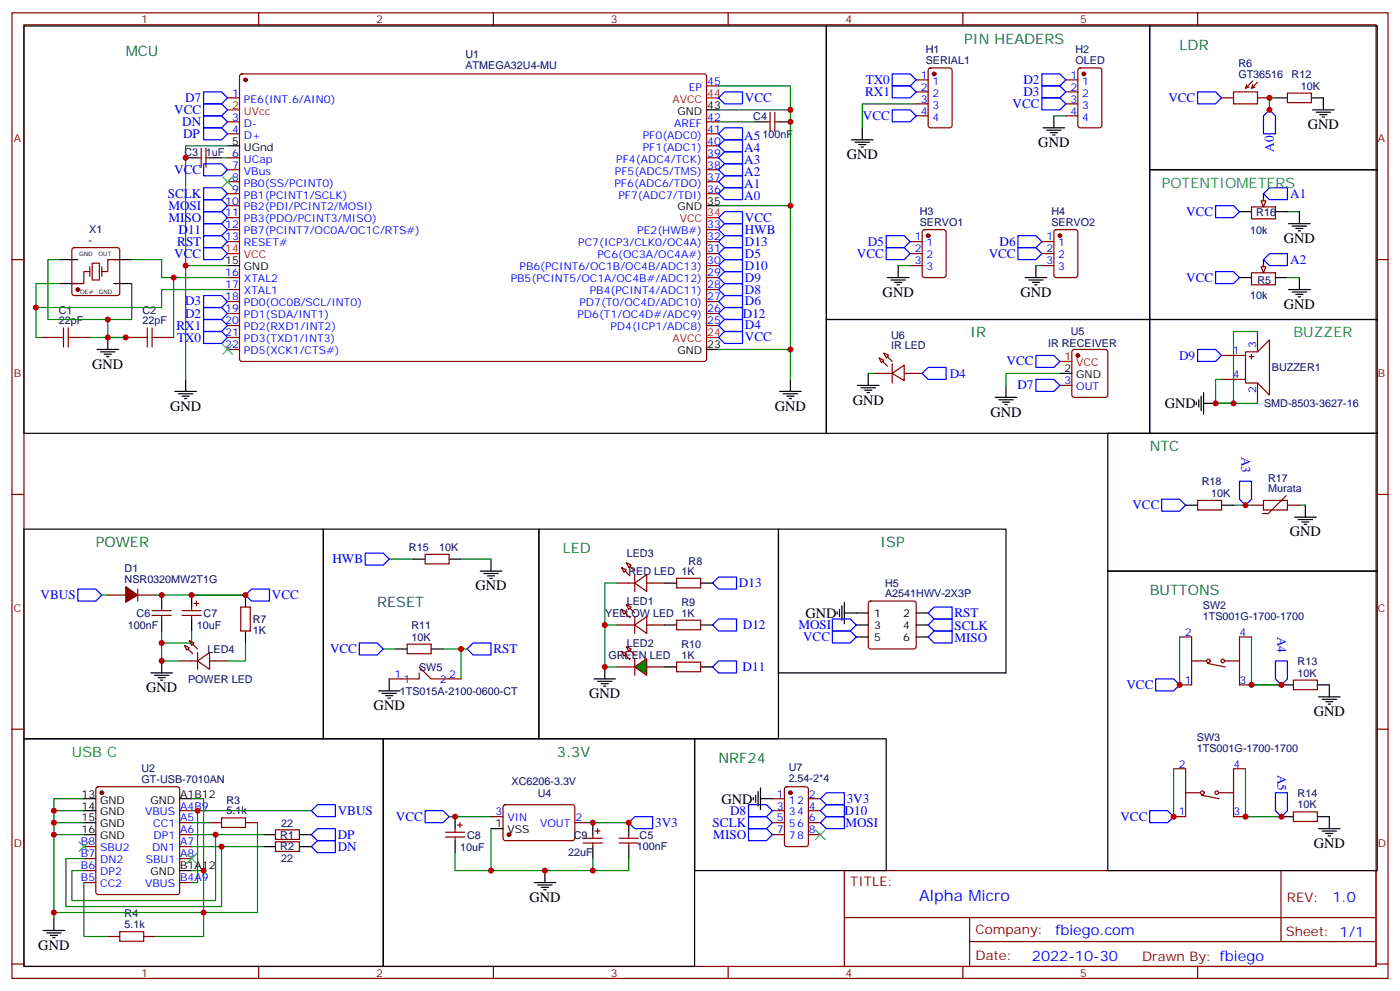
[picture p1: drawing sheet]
<svg xmlns="http://www.w3.org/2000/svg" width="412mm" height="292mm" viewBox="0 0 412 292" stroke-linecap="round" stroke-linejoin="round" font-family="sans-serif">
<g fill="none" stroke="#870000" stroke-width=".35">
<path d="M3.5 3.8h405.4v284.3h-405.4zM7.1 7.3h398.2v277.3h-398.2zM76.2 3.8v3.5M145.3 3.8v3.5M214.5 3.8v3.5M283.6 3.8v3.5M352.8 3.8v3.5M67 28.8h3.6M67 35.9h3.6M67 39.4h3.6M70.8 22l.5-.2h136.4l.4 .7v83.5l-.7 .4h-136.4l-.4-.7v-83.2zM208.1 35.9h3.6"/>
<path d="M208.1 39.4h3.6M208.1 25.3h3.6M225.8 35.9h1M226.8 33.1v5.6M228.2 35.9h1.1M228.2 33.1v5.6M58.2 46.5h1.1M59.3 43.6v5.7M60.7 46.5h1M60.7 43.6v5.7M67 46.5h3.6M67 50h3.6"/>
<path d="M67 53.5h3.6M67 57h3.6M208.1 46.5h3.6M208.1 50h3.6M208.1 53.5h3.6M208.1 57h3.6M208.1 42.9h3.6M3.5 76.4h3.6M21.4 73.1l.5-.2h12.7l.5 .2 .2 .5v12.7l-.3 .5-.4 .2h-12.7l-.5-.2-.2-.5v-12.7zM26.5 80h-1.8v3.5h-3.5M35.3 76.4h-3.6v3.6h-1.7M67 60.6h3.6"/>
<path d="M67 64.1h3.6M67 67.6h3.6M67 71.2h3.6M208.1 67.6h3.6M208.1 71.2h3.6M208.1 78.2h3.6M208.1 74.7h3.6M405.3 76.4h3.6M12.3 99.4h3.6M22.9 99.4h3.6M37 99.4h3.6M47.6 99.4h3.6"/>
<path d="M67 81.7h3.6M67 85.3h3.6M67 88.8h3.6M67 92.3h3.6M67 95.8h3.6M67 99.4h3.6M208.1 81.7h3.6M208.1 85.3h3.6M208.1 88.8h3.6M208.1 92.3h3.6M208.1 95.8h3.6M67 102.9h3.6"/>
<path d="M3.5 145.6h3.6M405.3 145.6h3.6M44.8 179.8h5.6M47.6 178.8v1M183.1 179.5l1.4 .7-.7 .7zM184.5 178l1.4 .8-.7 .7zM44.8 181.2h5.6M47.6 181.2v1.1M181.7 184h5.3M183.1 191.8l1.4 .7-.7 .7zM184.5 190.4l1.4 .7-.7 .7zM185.2 196.4h1.8"/>
<path d="M187 184l3.5-2.4v4.9zM187 181.6v4.9M187 193.9v5M190.5 184h5.3M190.5 196.4h1.8M347.5 187.6h3.5v14.1h-3.5M351 194.6h4.2M355.6 195.3l5.3 1.1M360.9 194.6h4.2M368.7 187.6h-3.6v14.1h3.6M3.5 214.7h3.6M405.3 214.7h3.6"/>
<path d="M28.5 231.9l.4-.2h23.3l.5 .2 .2 .5v30.3l-.2 .5-.5 .2h-23.3l-.5-.2-.2-.5v-30.3zM52.9 238.7h3.5M345.7 226.4h3.5v14.1h-3.5M349.2 233.4h4.3M353.8 234.1l5.3 1.1M359.1 233.4h4.3M366.9 226.4h-3.5v14.1h3.5M24.7 249.3h3.5M24.7 252.8h3.5M24.7 256.4h3.5M24.7 259.9h3.5M52.9 249.3h3.5"/>
<path d="M52.9 252.8h3.5M52.9 259.9h3.5M52.9 245.8h3.5M52.9 242.3h3.5M61.7 242.3h3.6M72.3 242.3h3.5M81.1 244.4h7.1v2.8h-7.1zM81.1 247.9h7.1v2.8h-7.1zM248.7 256.4h156.6v28.2h-156.6zM377.3 256.4v20.9M31.7 275.8h3.6M42.3 275.8h3.6"/>
<path d="M248.7 270.2h156.5M285.6 277.3h119.6M285.6 270.2v14.1M3.5 283.9h3.6M76.2 284.6v3.5M145.3 284.6v3.5M214.5 284.6v3.5M283.6 284.6v3.5M352.8 284.6v3.5M405.3 283.9h3.6"/>
<circle cx="356" cy="194.6" r=".53"/>
<circle cx="360.2" cy="194.6" r=".53"/>
<circle cx="354.2" cy="233.4" r=".53"/>
<circle cx="358.4" cy="233.4" r=".53"/>
</g>
<g fill="#870000" stroke="#870000" stroke-width=".35">
<path d="M184.1 180.5l1.5 1.4z"/>
<path d="M185.6 179.1l1.4 1.4z"/>
<path d="M184.1 192.9l1.5 1.4z"/>
<path d="M185.6 191.5l1.4 1.4z"/>
<circle cx="72.3" cy="23.5" r=".53"/>
<circle cx="22.9" cy="85.3" r=".53"/>
<circle cx="30" cy="233.4" r=".53"/>
</g>
<path d="M67 32.3h3.6M208.1 28.8h3.6M67 74.7h3.6M208.1 64.1h3.6M208.1 99.4h3.6" fill="none" stroke="#f00" stroke-width=".35"/>
<g fill="none" stroke="#000" stroke-width=".35">
<path d="M208.1 32.3h3.6M222.2 35.9h3.6M229.3 35.9h3.5M54.7 46.5h3.5M61.7 46.5h3.6M67 42.9h3.6M17.6 76.4h5.3M33.5 76.4h5.3M67 78.2h3.6M208.1 60.6h3.6M17.6 83.5h5.3M31.7 99.4v3.5"/>
<path d="M33.5 83.5h5.3M28.6 102.9h6.3M29.6 103.6h4.3M30.7 104.3h2.1M31.4 105h.7M51.5 115.3h6.4M52.6 116h4.2M53.6 116.7h2.1M54.3 117.4h.7M54.7 111.7v3.6M208.1 102.9h3.6M229.7 115.3h6.3"/>
<path d="M230.7 116h4.2M231.8 116.7h2.1M232.5 117.4h.7M232.8 111.7v3.6M47.6 175.2v3.6M47.6 182.3v3.5M7.1 217.6h105.8v67h-105.8zM24.7 235.2h3.5M24.7 238.7h3.5M52.9 235.2h3.5M24.7 242.3h3.5M24.7 245.8h3.5"/>
<path d="M52.9 256.4h3.5M77.6 245.8h3.5M77.6 249.3h3.5M88.2 245.8h3.5M88.2 249.3h3.5M12.7 274h6.3M13.8 274.7h4.2M14.8 275.4h2.1M15.5 276.1h.7M15.9 270.5v3.5"/>
</g>
<path d="M26.5 78.6v2.8M27.2 77.5h2.1v4.9h-2.1zM30 78.6v2.8" fill="none" stroke="#871200" stroke-width=".35"/>
<path d="M15.9 99.4h2.8M18.7 96.6v5.6M20.1 99.4h2.8M20.1 96.6v5.6M40.6 99.4h2.8M43.4 96.6v5.6M44.8 99.4h2.8M44.8 96.6v5.6M65.3 240.8h7v2.9h-7zM35.3 274.4h7v2.8h-7z" fill="none" stroke="#a10000" stroke-width=".35"/>
<g fill="none" stroke="#008700" stroke-width=".35">
<path d="M211.7 32.3h21.1v28.3M211.7 25.3h21.1v7M211.7 35.9h10.5M65.3 46.5h1.7M67 42.9h-12.3v35.3M17.6 76.4h-3.5v17.7h17.6M38.8 76.4h8.8v5.3h19.4M67 78.2h-12.3v33.5M211.7 60.6h21.1v42.3M10.6 90.6v8.8h1.7M17.6 83.5h-7v7.1h37v-5.3h19.4M26.5 99.4h10.5"/>
<path d="M38.8 83.5v10.6h-7.1v5.3M51.2 81.7v17.7M211.7 102.9h21.1v8.8M15.9 238.7h8.8M24.7 235.2h-8.8v35.3M56.4 235.2h3.6v21.2M56.4 238.7h35.3M58.2 238.7v21.2h-1.8M15.9 245.8h8.8M15.9 242.3h8.8M24.7 259.9v15.9h7M56.4 256.4h3.6v12.3h-44.1"/>
<path d="M56.4 249.3h21.2M56.4 245.8h21.2M56.4 242.3h5.3M63.5 245.8v19.4h-42.3v-8.8h3.5M65.3 249.3v17.6h-45.9v-14.1h5.3M75.8 242.3v26.4h-15.8v7.1h-14.1"/>
</g>
<g fill="none" stroke="#00f" stroke-width=".35">
<path d="M60 37.6h5.3l1.7 1.8-1.7 1.8h-5.3zM60 34.1h5.3l1.7 1.8-1.7 1.7h-5.3zM60 30.6h5.3l1.7 1.7-1.7 1.8h-5.3zM60 27.1h5.3l1.7 1.7-1.7 1.8h-5.3zM211.7 28.8l1.7-1.7h5.3v3.5h-5.3zM213.4 37.6h5.3v3.6h-5.3l-1.7-1.8zM60 48.2h5.3l1.7 1.8-1.7 1.8h-5.3zM60 58.8h5.3l1.7 1.8-1.7 1.7h-5.3zM60 55.3h5.3l1.7 1.7-1.7 1.8h-5.3zM213.4 41.2h5.3v3.5h-5.3l-1.7-1.8zM213.4 44.7h5.3v3.5h-5.3l-1.7-1.7zM213.4 48.2h5.3v3.6h-5.3l-1.7-1.8z"/>
<path d="M213.4 51.8h5.3v3.5h-5.3l-1.7-1.8zM213.4 55.3h5.3v3.5h-5.3l-1.7-1.8zM60 72.9h5.3l1.7 1.8-1.7 1.7h-5.3zM60 65.9h5.3l1.7 1.7-1.7 1.8h-5.3zM60 62.3h5.3l1.7 1.8-1.7 1.8h-5.3zM60 69.4h5.3l1.7 1.8-1.7 1.7h-5.3zM213.4 62.3h5.3v3.6h-5.3l-1.7-1.8zM213.4 72.9h5.3v3.5h-5.3l-1.7-1.7zM213.4 80h5.3v3.5h-5.3l-1.7-1.8zM213.4 76.4h5.3v3.6h-5.3l-1.7-1.8zM213.4 69.4h5.3v3.5h-5.3l-1.7-1.7zM213.4 65.9h5.3v3.5h-5.3l-1.7-1.8z"/>
<path d="M60 90.6h5.3l1.7 1.7-1.7 1.8h-5.3zM60 87h5.3l1.7 1.8-1.7 1.8h-5.3zM60 94.1h5.3l1.7 1.7-1.7 1.8h-5.3zM60 97.6h5.3l1.7 1.8-1.7 1.7h-5.3zM213.4 97.6h5.3v3.5h-5.3l-1.7-1.7zM213.4 94.1h5.3v3.5h-5.3l-1.7-1.8zM213.4 87h5.3v3.6h-5.3l-1.7-1.8zM213.4 83.5h5.3v3.5h-5.3l-1.7-1.7zM213.4 90.6h5.3v3.5h-5.3l-1.7-1.8zM93.5 237h5.3v3.5h-5.3l-1.8-1.8zM93.5 244h5.3v3.5h-5.3l-1.8-1.7zM93.5 247.5h5.3v3.6h-5.3l-1.8-1.8z"/>
</g>
<path d="M23.3 247.9l2.8 2.8M26.1 247.9l-2.8 2.8M55 251.4l2.9 2.8M57.9 251.4l-2.9 2.8" fill="none" stroke="#3c3" stroke-width=".35"/>
<path d="M187 196.4l3.5-2.5v5z" fill="#3c0" stroke="#870000" stroke-width=".35"/>
<g fill="none" stroke="#870000" stroke-width=".35">
<path d="M372.2 77.9v1.7M368.7 80.3h7v3.6h-7zM181.7 171.7h5.3M183.1 167.1l1.4 .7-.7 .7zM184.5 165.7l1.4 .7-.7 .7zM187 171.7l3.5-2.5v5zM187 169.2v5M190.5 171.7h5.3M52.9 194.6h5.3M54.3 190l1.4 .7-.7 .8zM55.7 188.6l1.4 .7-.7 .7zM58.2 194.6l3.5-2.4v4.9z"/>
<path d="M58.2 192.2v4.9M61.7 194.6h5.3M181.7 196.4h3.5M192.3 196.4h3.5"/>
</g>
<g fill="#870000" stroke="#870000" stroke-width=".35">
<path d="M184.1 168.2l1.5 1.4z"/>
<path d="M185.6 166.8l1.4 1.4z"/>
<path d="M55.4 191.1l1.4 1.4z"/>
<path d="M56.8 189.7l1.4 1.4z"/>
</g>
<path d="M372.2 76.4v3.6M365.1 81.7h3.6M375.7 81.7h3.5" fill="none" stroke="#000" stroke-width=".35"/>
<path d="M371.5 78.6h1.4l-.7 1.7z" fill="#f0f0f0" stroke="#870000" stroke-width=".35"/>
<path d="M363.4 27.1h7v3.5h-7z" fill="none" stroke="#a10000" stroke-width=".35"/>
<path d="M359.8 28.8h3.6M367.2 24.9l-.3 1.1M367.9 25.6l-1 .4M369 23.9l-2.1 2.1M369 24.9l-.3 1.1M369.7 25.6l-1 .4M370.4 28.8h3.5M370.4 24.2l-1.7 1.8M257.5 110h5.3M266.3 110h5.3M312.2 113.5h3.5M316 103.1l.4-.2h9.2l.5 .2 .2 .5v12.7l-.2 .5-.5 .2h-9.2l-.5-.2-.2-.5v-12.7z" fill="none" stroke="#870000" stroke-width=".35"/>
<circle cx="317.5" cy="104.7" r=".53" fill="#870000" stroke="#870000" stroke-width=".35"/>
<path d="M312.2 106.4h3.5" fill="none" stroke="#f00" stroke-width=".35"/>
<path d="M312.2 110h3.5" fill="none" stroke="#000" stroke-width=".35"/>
<g fill="#fff" stroke="#870000" stroke-width=".35">
<path d="M258.9 105.4l1.4 .7-.7 .7z"/>
<path d="M260.3 104l1.5 .7-.7 .7z"/>
</g>
<g fill="#870000" stroke="#870000" stroke-width=".35">
<path d="M260 106.4l1.4 1.4z"/>
<path d="M261.4 105l1.4 1.4z"/>
</g>
<path d="M262.8 107.1v5.7z" fill="#f00" stroke="#870000" stroke-width=".35"/>
<path d="M262.8 110l3.5-2.5v4.6z" fill="#fff" stroke="#870000" stroke-width=".35"/>
<g fill="none" stroke="#870000" stroke-width=".35">
<path d="M269.9 23.5h3.5M269.9 27.1h3.5M269.9 30.6h3.5M269.9 34.1h3.5M273.6 20.2l.5-.2h5.7l.6 .4 .1 16.5-.5 .7h-5.9l-.6-.4-.1-16.5zM314 23.5h3.5M314 27.1h3.5M314 30.6h3.5M314 34.1h3.5M317.7 20.2l.5-.2h5.6l.7 .4 .1 16.5-.5 .7h-5.9l-.6-.4-.1-16.5zM379.2 27.4h7.1v2.8h-7.1zM372.2 58.5v1.7"/>
<path d="M268.1 71.2h3.5M268.1 74.7h3.5M268.1 78.2h3.5M271.9 67.8l.4-.2h5.7l.6 .5 .1 12.9-.5 .7h-5.9l-.6-.4-.1-13zM306.9 71.2h3.5M306.9 74.7h3.5M306.9 78.2h3.5M310.7 67.8l.4-.2h5.7l.6 .5 .1 12.9-.5 .7h-5.9l-.6-.4-.1-13zM368.7 60.9h7v3.6h-7zM370.4 97.6v6M359.8 111.7h7.1M359.8 104.7h7.1"/>
<path d="M366.9 103.6h3.5l3.5-3.5v16.2l-3.5-3.5h-3.5zM367.9 105h1.5M368.7 104.3v1.4M370.4 112.8v6M53.6 179.8h5.7M56.4 178.8v1M57.1 177.7h1.5M57.9 177v1.4M70.9 178.8h2.8v7h-2.8zM125.2 163.2h7.1v2.9h-7.1zM199.3 170.3h7.1v2.8h-7.1zM53.6 181.2h5.7"/>
<path d="M56.4 181.2v1.1M119.9 189.7h7.1v2.8h-7.1zM123.5 198.2v1.7h-8.8M123.5 196.4l3.5 3.5h8.8M199.3 182.6h7.1v2.9h-7.1zM199.3 195h7.1v2.8h-7.1zM381 200.3h7.1v2.8h-7.1zM148.4 237.2l.5-.2h20l.4 .7v9.4l-.7 .4h-20l-.4-.7v-9.1zM227.5 235.2h3.6M227.5 238.7h3.6M231.3 231.9l.5-.2h5.6l.7 .4v16.5l-.4 .7h-5.9l-.7-.5v-16.4zM238.1 235.2h3.6"/>
<path d="M238.1 238.7h3.6M381 239.1h7.1v2.8h-7.1zM131.2 245.1h5.7M131.2 246.5h5.7M134.1 244v1.1M134.1 246.5v1M134.8 243h1.4M135.5 242.3v1.4M144.6 240.5h3.6M169.3 242.3h3.6M171.8 248.2h5.6M171.8 246.8h5.6"/>
<path d="M174.6 245.8v1M174.6 248.2v1.1M175.3 244.7h1.4M176 244v1.4M182.4 248.2h5.6M182.4 246.8h5.6M185.2 245.8v1M185.2 248.2v1.1M227.5 242.3h3.6M227.5 245.8h3.6M238.1 242.3h3.6M238.1 245.8h3.6"/>
</g>
<g fill="none" stroke="#00f" stroke-width=".35">
<path d="M262.8 21.8h5.3l1.8 1.7-1.8 1.8h-5.3zM262.8 25.3h5.3l1.8 1.8-1.8 1.7h-5.3zM262.8 32.3h5.3l1.8 1.8-1.8 1.8h-5.3zM306.9 21.8h5.3l1.8 1.7-1.8 1.8h-5.3zM306.9 28.8h5.3l1.8 1.8-1.8 1.7h-5.3zM306.9 25.3h5.3l1.8 1.8-1.8 1.7h-5.3zM352.8 27.1h5.3l1.7 1.7-1.7 1.8h-5.3zM373.9 32.3l1.8 1.8v5.3h-3.5v-5.3zM372.2 57l1.7-1.7h5.3v3.5h-5.3zM261.1 72.9h5.2l1.8 1.8-1.8 1.7h-5.2zM261.1 69.4h5.2l1.8 1.8-1.8 1.7h-5.2zM299.9 69.4h5.3l1.7 1.8-1.7 1.7h-5.3z"/>
<path d="M299.9 72.9h5.3l1.7 1.8-1.7 1.7h-5.3zM358.1 80h5.3l1.7 1.7-1.7 1.8h-5.3zM358.1 60.6h5.3l1.7 1.7-1.7 1.8h-5.3zM373.9 74.7h5.3v3.5h-5.3l-1.7-1.8zM273.4 108.2h5.3v3.5h-5.3l-1.8-1.7zM305.2 104.7h5.2l1.8 1.7-1.8 1.8h-5.2zM305.2 111.7h5.2l1.8 1.8-1.8 1.8h-5.2zM352.8 102.9h5.3l1.7 1.8-1.7 1.7h-5.3zM22.9 173.5h5.3l1.8 1.7-1.8 1.8h-5.3zM74.1 173.5h5.3v3.5h-5.3l-1.8-1.8zM107.6 162.9h5.3l1.8 1.7-1.8 1.8h-5.3zM211.7 169.9h5.3v3.6h-5.3l-1.8-1.8z"/>
<path d="M105.8 189.3h5.3l1.8 1.8-1.8 1.8h-5.3zM137.6 191.1l1.7-1.8h5.3v3.6h-5.3zM211.7 182.3h5.3v3.5h-5.3l-1.8-1.8zM211.7 194.6h5.3v3.6h-5.3l-1.8-1.8zM340.4 199.9h5.3l1.8 1.8-1.8 1.7h-5.3zM375.7 194.6h3.5v5.3l-1.7 1.8-1.8-1.8zM125.2 238.7h5.3l1.8 1.8-1.8 1.8h-5.3zM220.5 237h5.3l1.7 1.7-1.7 1.8h-5.3zM241.7 238.7l1.7-1.7h5.3v3.5h-5.3zM243.4 233.4h5.3v3.6h-5.3l-1.7-1.8zM338.7 238.7h5.3l1.7 1.8-1.7 1.8h-5.3zM375.7 233.4h3.5v5.3l-1.7 1.8-1.8-1.8z"/>
<path d="M187 240.5h5.3v3.5h-5.3l-1.8-1.7zM220.5 244h5.3l1.7 1.8-1.7 1.7h-5.3zM220.5 240.5h5.3l1.7 1.8-1.7 1.7h-5.3zM243.4 240.5h5.3v3.5h-5.3l-1.7-1.7z"/>
</g>
<g fill="none" stroke="#008700" stroke-width=".35">
<path d="M269.9 30.6h-15.9v7M310.4 34.1h3.6M373.9 28.8v3.5v-3.5h1.8M264.6 78.2h3.5M305.2 78.2h1.7M379.2 62.3h3.6M370.4 97.6h-7v21.2h-5.3h12.3M379.2 81.7h3.6M255.8 110h1.7M312.2 110h-15.9v3.5M359.8 111.7h-1.7v7.1h5.3M30 175.2h1.7"/>
<path d="M45.9 175.2h26.4M114.7 164.6h7M135.8 164.6h8.8M181.7 171.7h-3.5v24.7h3.5M47.6 185.8v8.8h5.3M56.4 185.8v3.5h-8.8M72.3 189.3v5.3h-5.3M112.9 191.1h3.5M130.5 191.1h7.1M135.8 191.1v8.8M178.2 184h3.5M347.5 187.6v14.1"/>
<path d="M368.7 187.6v14.1h8.8M345.7 226.4v14.1M366.9 226.4v14.1h10.6M132.3 240.5h12.3M134.1 251.1v5.3h40.5v-3.6M144.6 244v12.4M172.9 242.3h12.3M185.2 252.8v3.6h-10.6"/>
</g>
<g fill="none" stroke="#000" stroke-width=".35">
<path d="M7.1 7.7h236.3v119.9h-236.3zM243.4 7.7h95.3v86.4h-95.3zM338.7 7.7h67v42.3h-67zM254 37.6v3.6M307.3 37.6h6.3M308.3 38.3h4.3M309.4 39.1h2.1M310.1 39.8h.7M310.4 34.1v3.5M375.7 28.8h3.5M386.3 28.8h3.5v3.5M386.6 32.3h6.4"/>
<path d="M387.7 33.1h4.2M388.8 33.8h2.1M389.5 34.5h.7M250.8 41.2h6.4M251.9 41.9h4.2M252.9 42.6h2.2M253.6 43.3h.8M338.7 50h67v44.1h-67zM372.2 57v3.6M264.6 78.2v3.5M305.2 78.2v3.5M365.1 62.3h3.6"/>
<path d="M375.7 62.3h3.5M379.6 65.9h6.3M380.6 66.6h4.3M381.7 67.3h2.1M382.4 68h.7M382.8 62.3v3.6M243.4 94.1h95.3v33.5h-95.3zM261.4 81.7h6.4M262.5 82.4h4.2M263.5 83.1h2.1M264.2 83.9h.7M302 81.7h6.3"/>
<path d="M303 82.4h4.3M304.1 83.1h2.1M304.8 83.9h.7M338.7 94.1h67v33.5h-67zM379.6 85.3h6.3M380.6 86h4.3M381.7 86.7h2.1M382.4 87.4h.7M382.8 81.7v3.6M252.6 113.5h6.3M253.6 114.2h4.3M254.7 114.9h2.1"/>
<path d="M255.4 115.6h.7M255.8 110v3.5M293.2 117h6.3M294.2 117.7h4.2M295.3 118.4h2.1M296 119.1h.7M296.3 113.5v3.5M352.4 118.4v.7M353.1 117.7v2.1M353.8 116.7v4.2M354.5 118.8h3.6M354.5 115.6v6.4"/>
<path d="M7.1 155.8h88.1v61.8h-88.1zM95.2 155.8h63.5v61.8h-63.5zM158.7 155.8h70.6v61.8h-70.6zM56.4 175.2v3.6M72.3 175.2v3.6M121.7 164.6h3.5M132.3 164.6h3.5M141.5 168.2h6.3M142.5 168.9h4.3M143.6 169.6h2.1M144.3 170.3h.7M144.6 164.6v3.6"/>
<path d="M195.8 171.7h3.5M206.4 171.7h3.5M326.3 168.2h79.4v88.2h-79.4zM44.4 198.2h6.4M45.5 198.9h4.2M46.6 199.6h2.1M47.6 194.6v3.6M56.4 182.3v3.5M72.3 185.8v3.5M114.7 199.9v3.5M116.4 191.1h3.5M127 191.1h3.5"/>
<path d="M175 199.9h6.3M178.2 196.4v3.5M195.8 184h3.5M195.8 196.4h3.5M206.4 184h3.5M206.4 196.4h3.5M47.3 200.3h.7M111.5 203.4h6.3M112.5 204.2h4.3M112.9 217.6h91.7v67h-91.7zM113.6 204.9h2.1M114.3 205.6h.7"/>
<path d="M176 200.6h4.3M177.1 201.3h2.1M177.8 202h.7M204.6 217.6h56.5v38.8h-56.5zM377.5 201.7h3.5M388.1 201.7h3.5v3.5M388.4 205.2h6.4M389.5 205.9h4.2M390.5 206.6h2.1M391.2 207.3h.7M221.9 234.8v.7M222.6 234.1v2.2"/>
<path d="M223.3 233.1v4.2M224 235.2h3.5M224 232v6.4M134.1 240.5v3.5M134.1 247.5v3.6M144.6 244h3.6M157.3 259.9h6.4M160.5 256.4v3.5M174.6 242.3v3.5M174.6 249.3v3.5M185.2 242.3v3.5M185.2 249.3v3.5"/>
<path d="M377.5 240.5h3.5M388.1 240.5h3.5v3.5M388.4 244h6.4M389.5 244.7h4.2M390.5 245.4h2.1M391.2 246.1h.7M158.4 260.6h4.2M159.5 261.3h2.1M160.2 262h.7"/>
</g>
<g fill="#870000" stroke="#870000" stroke-width=".35">
<circle cx="275.2" cy="21.8" r=".53"/>
<circle cx="319.3" cy="21.8" r=".53"/>
<circle cx="273.4" cy="69.4" r=".53"/>
<circle cx="312.2" cy="69.4" r=".53"/>
<circle cx="149.9" cy="245.8" r=".53"/>
<circle cx="232.8" cy="233.4" r=".53"/>
</g>
<path d="M65.6 52.1l2.8 2.8M68.4 52.1l-2.8 2.8M65.6 101.5l2.8 2.8M68.4 101.5l-2.8 2.8" fill="none" stroke="#3c3" stroke-width=".35"/>
<path d="M371.5 59.2h1.4l-.7 1.7z" fill="#f0f0f0" stroke="#870000" stroke-width=".35"/>
<path d="M363.4 148.8h5.3M382.8 148.8h1.7" fill="none" stroke="#008700" stroke-width=".35"/>
<path d="M342.2 147h5.3l1.7 1.8-1.7 1.7h-5.3zM365.1 141.7h3.6v5.3l-1.8 1.8-1.8-1.8zM275.2 178.8h5.3v3.5h-5.3l-1.8-1.8zM245.2 182.3h5.3l1.7 1.7-1.7 1.8h-5.3zM245.2 185.8h5.3l1.7 1.8-1.7 1.7h-5.3zM273.4 187.6l1.8-1.8h5.3v3.5h-5.3zM275.2 182.3h5.3v3.5h-5.3l-1.8-1.8z" fill="none" stroke="#00f" stroke-width=".35"/>
<g fill="none" stroke="#000" stroke-width=".35">
<path d="M326.3 127.6h79.4v40.6h-79.4zM229.3 155.8h67v42.4h-67zM349.2 148.8h3.6M359.8 148.8h3.6M381.4 152.3h6.3M382.4 153h4.2M383.5 153.7h2.1M384.2 154.4h.7M384.5 148.8v3.5M247.3 179.5v2.1M248 178.4v4.2M248.7 177.3v6.4"/>
<path d="M246.6 180.2v.7M248.7 180.5h7.1M252.2 184h3.6M252.2 187.6h3.6M269.9 180.5h3.5M269.9 184h3.5M269.9 187.6h3.5"/>
</g>
<path d="M352.8 147.4h7v2.8h-7zM368.7 148.8h3.5M372.2 147.4h7v2.8h-7zM378.9 145.9l-5.3 5.3h-1.8M379.2 148.8h3.6M31.7 175.2h5.3M40.6 175.2h5.3M40.6 173.5v3.5M256 177.2l.5-.2h12.7l.5 .2 .2 .5v12.7l-.3 .5-.4 .2h-12.7l-.5-.2-.2-.5v-12.7z" fill="none" stroke="#870000" stroke-width=".35"/>
<path d="M240.2 244.4l2.9 2.8M243.1 244.4l-2.9 2.8" fill="none" stroke="#3c3" stroke-width=".35"/>
<path d="M37 172.8l3.6 2.4-3.6 2.1z" fill="#870000" stroke="#870000" stroke-width=".35"/>
<g fill="#c00">
<circle cx="37" cy="99.4" r=".88"/>
<circle cx="31.8" cy="99.4" r=".88"/>
<circle cx="10.6" cy="90.6" r=".88"/>
<circle cx="51.2" cy="81.7" r=".88"/>
<circle cx="31.8" cy="94.1" r=".88"/>
<circle cx="54.7" cy="78.2" r=".88"/>
<circle cx="54.7" cy="46.5" r=".88"/>
<circle cx="65.3" cy="249.3" r=".88"/>
<circle cx="63.5" cy="245.8" r=".88"/>
<circle cx="15.9" cy="238.7" r=".88"/>
<circle cx="15.9" cy="242.3" r=".88"/>
<circle cx="15.9" cy="245.8" r=".88"/>
<circle cx="15.9" cy="268.7" r=".88"/>
<circle cx="60" cy="268.7" r=".88"/>
<circle cx="60" cy="256.4" r=".88"/>
<circle cx="58.2" cy="238.7" r=".88"/>
<circle cx="232.8" cy="102.9" r=".88"/>
<circle cx="232.8" cy="60.6" r=".88"/>
<circle cx="232.8" cy="35.9" r=".88"/>
<circle cx="232.8" cy="32.3" r=".88"/>
<circle cx="56.4" cy="175.2" r=".88"/>
<circle cx="47.6" cy="175.2" r=".88"/>
<circle cx="47.6" cy="194.6" r=".88"/>
<circle cx="47.6" cy="189.3" r=".88"/>
<circle cx="72.3" cy="175.2" r=".88"/>
<circle cx="135.8" cy="191.1" r=".88"/>
<circle cx="178.2" cy="196.4" r=".88"/>
<circle cx="178.2" cy="184" r=".88"/>
<circle cx="373.9" cy="28.8" r=".88"/>
<circle cx="373.9" cy="32.3" r=".88"/>
<circle cx="363.4" cy="118.8" r=".88"/>
<circle cx="358.1" cy="118.8" r=".88"/>
<circle cx="377.5" cy="240.5" r=".88"/>
<circle cx="345.7" cy="240.5" r=".88"/>
<circle cx="366.9" cy="240.5" r=".88"/>
<circle cx="377.5" cy="201.7" r=".88"/>
<circle cx="368.7" cy="201.7" r=".88"/>
<circle cx="347.5" cy="201.7" r=".88"/>
<circle cx="174.6" cy="242.3" r=".88"/>
<circle cx="174.6" cy="256.4" r=".88"/>
<circle cx="160.5" cy="256.4" r=".88"/>
<circle cx="134.1" cy="240.5" r=".88"/>
<circle cx="185.2" cy="242.3" r=".88"/>
<circle cx="144.6" cy="256.4" r=".88"/>
<circle cx="366.9" cy="148.8" r=".88"/>
</g>
<text font-size="4.6" fill="#00f" x="270.8" y="265.4">Alpha Micro</text>
<g font-size="4.2" fill="#063">
<text x="37" y="16.5">MCU</text>
<text x="284" y="12.9">PIN HEADERS</text>
<text x="347.5" y="14.7">LDR</text>
<text x="285.8" y="99.4">IR</text>
<text x="338.7" y="132.9">NTC</text>
<text x="28.2" y="161.1">POWER</text>
<text x="259.3" y="161.1">ISP</text>
<text x="165.8" y="162.9">LED</text>
<text x="338.7" y="175.2">BUTTONS</text>
<text x="164" y="222.8">3.3V</text>
<text x="211.7" y="224.6">NRF24</text>
</g>
<g font-size="4.2">
<text x="385.2" y="38">GND</text>
<text x="249.4" y="46.8">GND</text>
<text x="305.9" y="43.3">GND</text>
<text x="378.2" y="71.5">GND</text>
<text x="260" y="87.4">GND</text>
<text x="300.6" y="87.4">GND</text>
<text x="378.2" y="90.9">GND</text>
<text x="27.2" y="108.5">GND</text>
<text x="251.2" y="119.1">GND</text>
<text x="50.1" y="120.9">GND</text>
<text x="228.2" y="120.9">GND</text>
<text x="291.7" y="122.7">GND</text>
<text x="343.1" y="120.2">GND</text>
<text x="379.9" y="157.9">GND</text>
<text x="140.1" y="173.8">GND</text>
<text x="237.2" y="181.9">GND</text>
<text x="43" y="203.8">GND</text>
<text x="110.1" y="209.1">GND</text>
<text x="173.6" y="205.6">GND</text>
<text x="387" y="210.9">GND</text>
<text x="212.5" y="236.6">GND</text>
<text x="387" y="249.7">GND</text>
<text x="155.9" y="265.5">GND</text>
<text x="11.3" y="279.6">GND</text>
</g>
<g font-size="4.2" fill="#096">
<text x="342.2" y="55.3">POTENTIOMETERS</text>
<text x="381" y="99.4">BUZZER</text>
</g>
<text font-size="4.2" fill="#066" x="111.1" y="178.8">RESET</text>
<text font-size="4.2" fill="#093" x="21.2" y="222.8">USB C</text>
<g font-size="4.2" fill="#00f">
<text x="392.5" y="265.6">1.0</text>
<text x="310.9" y="275.2">fbiego.com</text>
<text x="304" y="283">2022-10-30</text>
</g>
<g font-size="3.9" fill="#00f">
<text x="54.5" y="30">D7</text>
<text x="219.4" y="30">VCC</text>
<text x="254.8" y="28.3">RX1</text>
<text x="255" y="24.8">TX0</text>
<text x="301.5" y="24.8">D2</text>
<text x="301.5" y="28.3">D3</text>
<text x="51.4" y="33.6">VCC</text>
<text x="254.2" y="35.3">VCC</text>
<text x="298.3" y="31.8">VCC</text>
<text x="344.2" y="30">VCC</text>
<text x="53.7" y="37.1">DN</text>
<text x="53.9" y="40.7">DP</text>
<text x="219.3" y="41.2">A5</text>
<text x="219.3" y="44.7">A4</text>
<text x="375.2" y="44.7" transform="rotate(-90 375.2 44.7)">A0</text>
<text x="51.4" y="51.2">VCC</text>
<text x="219.3" y="48.2">A3</text>
<text x="219.3" y="51.8">A2</text>
<text x="49.4" y="58.3">SCLK</text>
<text x="219.3" y="55.3">A1</text>
<text x="219.3" y="58.8">A0</text>
<text x="380.1" y="58.4">A1</text>
<text x="49.6" y="65.3">MISO</text>
<text x="49.6" y="61.8">MOSI</text>
<text x="219.4" y="65.3">VCC</text>
<text x="349.4" y="63.5">VCC</text>
<text x="52.6" y="68.8">D11</text>
<text x="219.4" y="68.9">HWB</text>
<text x="51.4" y="75.8">VCC</text>
<text x="52.2" y="72.4">RST</text>
<text x="219.4" y="75.8">D5</text>
<text x="219.4" y="72.3">D13</text>
<text x="252.4" y="75.8">VCC</text>
<text x="255.6" y="72.4">D5</text>
<text x="291.2" y="75.8">VCC</text>
<text x="294.4" y="72.4">D6</text>
<text x="380.1" y="77.8">A2</text>
<text x="219.4" y="82.9">D9</text>
<text x="219.4" y="79.4">D10</text>
<text x="349.4" y="82.9">VCC</text>
<text x="54.5" y="90">D3</text>
<text x="219.4" y="90">D6</text>
<text x="219.4" y="86.4">D8</text>
<text x="54.5" y="93.5">D2</text>
<text x="218.8" y="93.6">D12</text>
<text x="52" y="97.1">RX1</text>
<text x="52.2" y="100.6">TX0</text>
<text x="219.4" y="100.5">VCC</text>
<text x="219.4" y="97">D4</text>
<text x="296.5" y="107.6">VCC</text>
<text x="347.3" y="105.9">D9</text>
<text x="279.8" y="111.2">D4</text>
<text x="299.7" y="114.7">D7</text>
<text x="365.7" y="134.5" transform="rotate(90 365.7 134.5)">A3</text>
<text x="333.6" y="149.9">VCC</text>
<text x="97.9" y="165.9">HWB</text>
<text x="217.7" y="172.9">D13</text>
<text x="11.9" y="176.5">VBUS</text>
<text x="80.1" y="176.5">VCC</text>
<text x="218.8" y="185.3">D12</text>
<text x="235.2" y="185.4">MOSI</text>
<text x="281.1" y="185.4">SCLK</text>
<text x="281.2" y="181.7">RST</text>
<text x="236.6" y="188.8">VCC</text>
<text x="281.2" y="188.9">MISO</text>
<text x="376.3" y="187.4" transform="rotate(90 376.3 187.4)">A4</text>
<text x="97.2" y="192.3">VCC</text>
<text x="145.3" y="192.3">RST</text>
<text x="218.7" y="197.7">D11</text>
<text x="331.8" y="202.9">VCC</text>
<text x="376.3" y="228.1" transform="rotate(90 376.3 228.1)">A5</text>
<text x="99.5" y="240">VBUS</text>
<text x="215" y="240">D8</text>
<text x="248.8" y="240">D10</text>
<text x="249.4" y="236.4">3V3</text>
<text x="116.6" y="241.7">VCC</text>
<text x="193" y="243.5">3V3</text>
<text x="209.9" y="243.5">SCLK</text>
<text x="249" y="243.5">MOSI</text>
<text x="330" y="241.7">VCC</text>
<text x="99.5" y="247">DP</text>
<text x="99.5" y="250.5">DN</text>
<text x="210.1" y="247">MISO</text>
</g>
<g font-size="3.9" fill="#800">
<text x="250.5" y="260.9">TITLE:</text>
<text x="379.1" y="265.6">REV:</text>
<text x="287.4" y="275.1">Company:</text>
<text x="378.7" y="275.8">Sheet: 1/1</text>
<text x="287.4" y="282.8">Date:</text>
<text x="336.4" y="282.9">Drawn By: fbiego</text>
</g>
<g font-size="3.2" fill="#800">
<text x="41.6" y="6.8">1</text>
<text x="110.8" y="6.8">2</text>
<text x="179.9" y="6.8">3</text>
<text x="249.1" y="6.8">4</text>
<text x="318.2" y="6.8">5</text>
<text x="4.1" y="41.9">A</text>
<text x="405.9" y="41.9">A</text>
<text x="4.1" y="111">B</text>
<text x="405.9" y="111">B</text>
<text x="4.1" y="180.2">C</text>
<text x="405.9" y="180.2">C</text>
<text x="4.1" y="249.3">D</text>
<text x="405.9" y="249.3">D</text>
<text x="41.6" y="287.6">1</text>
<text x="110.8" y="287.6">2</text>
<text x="179.9" y="287.6">3</text>
<text x="249.1" y="287.6">4</text>
<text x="318.2" y="287.6">5</text>
</g>
<g font-size="3.2" fill="#000080">
<text x="137.1" y="17.1">U1</text>
<text x="272.7" y="15.7">H1</text>
<text x="316.8" y="15.7">H2</text>
<text x="137.1" y="20.4">ATMEGA32U4-MU</text>
<text x="272.7" y="18.8">SERIAL1</text>
<text x="316.8" y="18.8">OLED</text>
<text x="364.8" y="22.8">GT36516</text>
<text x="364.8" y="19.7">R6</text>
<text x="380.5" y="23">R12</text>
<text x="383.2" y="26.6">10K</text>
<text x="221.9" y="35.3">C4</text>
<text x="224.6" y="40.5">100nF</text>
<text x="54.3" y="45.8">C3</text>
<text x="60.7" y="45.8">1uF</text>
<text x="270.9" y="63.3">H3</text>
<text x="309.7" y="63.3">H4</text>
<text x="370.1" y="63.5">R16</text>
<text x="26.1" y="71.9">-</text>
<text x="26.3" y="68.7">X1</text>
<text x="270.9" y="66.5">SERVO1</text>
<text x="309.7" y="66.5">SERVO2</text>
<text x="368.3" y="68.8">10k</text>
<text x="370.4" y="83.5">R5</text>
<text x="368.3" y="88.2">10k</text>
<text x="17.3" y="95.5">22pF</text>
<text x="17.3" y="92.3">C1</text>
<text x="42" y="95.5">22pF</text>
<text x="42" y="92.3">C2</text>
<text x="262.5" y="99.8">U6</text>
<text x="315.4" y="98.7">U5</text>
<text x="262.5" y="102.9">IR LED</text>
<text x="308.7" y="102.3">IR RECEIVER</text>
<text x="374.6" y="109.4">BUZZER1</text>
<text x="372.4" y="119.9">SMD-8503-3627-16</text>
<text x="354" y="143">R18</text>
<text x="373.6" y="141.8">R17</text>
<text x="356.7" y="146.5">10K</text>
<text x="373.6" y="144.9">Murata</text>
<text x="120.5" y="162.2">R15</text>
<text x="129.3" y="162.2">10K</text>
<text x="184.6" y="164">LED3</text>
<text x="202.8" y="166.4">R8</text>
<text x="36.7" y="171.7">NSR0320MW2T1G</text>
<text x="36.7" y="168.5">D1</text>
<text x="185.1" y="169.3">RED LED 1K</text>
<text x="260.7" y="172.8">H5</text>
<text x="184.6" y="178.1">LED1</text>
<text x="200.7" y="178.4">R9</text>
<text x="260.7" y="175.9">A2541HWV-2X3P</text>
<text x="354.3" y="179.3">SW2</text>
<text x="37.7" y="185.2">100nF</text>
<text x="40.2" y="181.7">C6</text>
<text x="58" y="185.2">10uF</text>
<text x="60" y="181.6">C7</text>
<text x="74.4" y="183.4">R7</text>
<text x="121.2" y="185.3">R11</text>
<text x="178.3" y="181.6">YELLOW LED 1K</text>
<text x="354.3" y="182.7">1TS001G-1700-1700</text>
<text x="74.4" y="186.6">1K</text>
<text x="121.2" y="188.6">10K</text>
<text x="184.6" y="190.5">LED2</text>
<text x="200.7" y="190.8">R10</text>
<text x="61.1" y="192.2">LED4</text>
<text x="123.4" y="197.5">SW5</text>
<text x="179.2" y="194">GREEN LED</text>
<text x="200.7" y="193.9">1K</text>
<text x="382.2" y="195.9">R13</text>
<text x="55.4" y="201.1">POWER LED</text>
<text x="382.2" y="199.2">10K</text>
<text x="117.8" y="204.6">1TS015A-2100-0600-CT</text>
<text x="352.6" y="221.5">1TS001G-1700-1700</text>
<text x="352.6" y="218.1">SW3</text>
<text x="41.7" y="227.3">U2</text>
<text x="232.3" y="227">U7</text>
<text x="41.7" y="230.5">GT-USB-7010AN</text>
<text x="150.7" y="231">XC6206-3.3V</text>
<text x="232.3" y="230.3">2.54-2*4</text>
<text x="66.7" y="239.8">5.1k</text>
<text x="66.7" y="236.6">R3</text>
<text x="158.4" y="234.6">U4</text>
<text x="382.2" y="238">10K</text>
<text x="382.2" y="234.7">R14</text>
<text x="82.8" y="243.4">22</text>
<text x="82.6" y="246.9">R1</text>
<text x="82.6" y="250.4">R2</text>
<text x="135.6" y="250.5">10uF</text>
<text x="137.6" y="246.9">C8</text>
<text x="169" y="246.9">C9</text>
<text x="187.6" y="250.4">100nF</text>
<text x="188.4" y="246.9">C5</text>
<text x="82.8" y="254">22</text>
<text x="167.3" y="252.2">22uF</text>
<text x="36.7" y="273.3">5.1k</text>
<text x="36.7" y="270.1">R4</text>
</g>
<g font-size="3.2" fill="#00f">
<text x="271.2" y="23.2">1</text>
<text x="315.3" y="23.2">1</text>
<text x="68.4" y="28.5">1</text>
<text x="202.9" y="26.7">EP</text>
<text x="208.3" y="24.9">45</text>
<text x="271.2" y="26.7">2</text>
<text x="274.7" y="24.9">1</text>
<text x="274.7" y="28.5">2</text>
<text x="315.3" y="26.7">2</text>
<text x="318.8" y="24.9">1</text>
<text x="318.8" y="28.5">2</text>
<text x="68.4" y="35.5">3</text>
<text x="71.9" y="30.2">PE6(INT.6/AIN0)</text>
<text x="208.3" y="35.5">42</text>
<text x="271.2" y="30.2">3</text>
<text x="271.2" y="33.8">4</text>
<text x="274.7" y="32">3</text>
<text x="274.7" y="35.5">4</text>
<text x="315.3" y="30.2">3</text>
<text x="315.3" y="33.8">4</text>
<text x="318.8" y="32">3</text>
<text x="318.8" y="35.5">4</text>
<text x="68.4" y="39.1">4</text>
<text x="71.9" y="37.3">D-</text>
<text x="71.9" y="40.8">D+</text>
<text x="189.4" y="40.8">PF0(ADC0)</text>
<text x="198.6" y="37.3">AREF</text>
<text x="208.3" y="39.1">41</text>
<text x="68.4" y="46.1">6</text>
<text x="71.9" y="47.9">UCap</text>
<text x="181.5" y="47.9">PF4(ADC4/TCK)</text>
<text x="189.4" y="44.3">PF1(ADC1)</text>
<text x="208.3" y="46.1">39</text>
<text x="208.3" y="42.6">40</text>
<text x="68.4" y="49.6">7</text>
<text x="68.4" y="53.2">8</text>
<text x="71.9" y="51.4">VBus</text>
<text x="181.1" y="51.4">PF5(ADC5/TMS)</text>
<text x="208.3" y="53.2">37</text>
<text x="208.3" y="49.6">38</text>
<text x="68.4" y="56.7">9</text>
<text x="71.9" y="54.9">PB0(SS/PCINT0)</text>
<text x="71.9" y="58.5">PB1(PCINT1/SCLK)</text>
<text x="181" y="54.9">PF6(ADC6/TDO)</text>
<text x="182.2" y="58.5">PF7(ADC7/TDI)</text>
<text x="208.3" y="56.7">36</text>
<text x="66.3" y="60.2">10</text>
<text x="66.3" y="63.7">11</text>
<text x="71.9" y="62">PB2(PDI/PCINT2/MOSI)</text>
<text x="71.9" y="65.5">PB3(PDO/PCINT3/MISO)</text>
<text x="66.3" y="67.3">12</text>
<text x="66.3" y="70.8">13</text>
<text x="71.9" y="69">PB7(PCINT7/OC0A/OC1C/RTS#)</text>
<text x="187.7" y="69">PE2(HWB#)</text>
<text x="208.3" y="70.8">32</text>
<text x="208.3" y="67.3">33</text>
<text x="269.4" y="70.8">1</text>
<text x="308.3" y="70.8">1</text>
<text x="71.9" y="72.6">RESET#</text>
<text x="170.3" y="72.6">PC7(ICP3/CLK0/OC4A)</text>
<text x="176" y="76.1">PC6(OC3A/OC4A#)</text>
<text x="208.3" y="77.9">30</text>
<text x="208.3" y="74.3">31</text>
<text x="269.4" y="74.3">2</text>
<text x="269.4" y="77.9">3</text>
<text x="272.9" y="72.6">1</text>
<text x="272.9" y="76.1">2</text>
<text x="308.3" y="74.3">2</text>
<text x="308.3" y="77.9">3</text>
<text x="311.7" y="72.6">1</text>
<text x="311.7" y="76.1">2</text>
<text x="66.3" y="81.4">16</text>
<text x="71.9" y="83.1">XTAL2</text>
<text x="150.4" y="83.1">PB5(PCINT5/OC1A/OC4B#/ADC12)</text>
<text x="153" y="79.6">PB6(PCINT6/OC1B/OC4B/ADC13)</text>
<text x="208.3" y="81.4">29</text>
<text x="272.9" y="79.6">3</text>
<text x="311.7" y="79.6">3</text>
<text x="66.3" y="84.9">17</text>
<text x="66.3" y="88.4">18</text>
<text x="71.9" y="86.7">XTAL1</text>
<text x="173.7" y="86.7">PB4(PCINT4/ADC11)</text>
<text x="208.3" y="88.4">27</text>
<text x="208.3" y="84.9">28</text>
<text x="66.3" y="92">19</text>
<text x="66.3" y="95.5">20</text>
<text x="71.9" y="90.2">PD0(OC0B/SCL/INT0)</text>
<text x="71.9" y="93.7">PD1(SDA/INT1)</text>
<text x="170.1" y="93.7">PD6(T1/OC4D#/ADC9)</text>
<text x="170.7" y="90.2">PD7(T0/OC4D/ADC10)</text>
<text x="208.3" y="95.5">25</text>
<text x="208.3" y="92">26</text>
<text x="66.3" y="99">21</text>
<text x="71.9" y="97.3">PD2(RXD1/INT2)</text>
<text x="71.9" y="100.8">PD3(TXD1/INT3)</text>
<text x="179.8" y="97.3">PD4(ICP1/ADC8)</text>
<text x="66.3" y="102.6">22</text>
<text x="71.9" y="104.3">PD5(XCK1/CTS#)</text>
<text x="363.1" y="104.3">1</text>
<text x="370.1" y="102.6" transform="rotate(-90 370.1 102.6)">3</text>
<text x="313.5" y="113.1">3</text>
<text x="363.1" y="111.4">4</text>
<text x="317" y="114.9">OUT</text>
<text x="370.1" y="115.9" transform="rotate(-90 370.1 115.9)">2</text>
<text x="349" y="187.2">2</text>
<text x="365.1" y="187.2">4</text>
<text x="116.2" y="199.6">1</text>
<text x="118.9" y="201">1</text>
<text x="129.6" y="201">2</text>
<text x="132.3" y="199.6">2</text>
<text x="349" y="201.3">1</text>
<text x="365.1" y="201.3">3</text>
<text x="347.2" y="226">2</text>
<text x="363.4" y="226">4</text>
<text x="53.1" y="238.4">A4B9</text>
<text x="228.9" y="234.8">1</text>
<text x="228.9" y="238.4">3</text>
<text x="232.4" y="236.6">12</text>
<text x="238.3" y="238.4">4</text>
<text x="238.3" y="234.8">2</text>
<text x="42.8" y="240.1">VBUS</text>
<text x="45.2" y="243.7">CC1</text>
<text x="53.1" y="245.4">A6</text>
<text x="53.1" y="241.9">A5</text>
<text x="146" y="240.1">3</text>
<text x="149.5" y="241.9">VIN</text>
<text x="159.1" y="243.7">VOUT</text>
<text x="169.5" y="241.9">2</text>
<text x="228.9" y="241.9">5</text>
<text x="228.9" y="245.4">7</text>
<text x="232.4" y="240.1">34</text>
<text x="232.4" y="243.7">56</text>
<text x="238.3" y="245.4">8</text>
<text x="238.3" y="241.9">6</text>
<text x="347.2" y="240.1">1</text>
<text x="363.4" y="240.1">3</text>
<text x="23.9" y="249">B8</text>
<text x="29.5" y="250.7">SBU2</text>
<text x="44.8" y="250.7">DN1</text>
<text x="45.2" y="247.2">DP1</text>
<text x="53.1" y="249">A7</text>
<text x="232.4" y="247.2">78</text>
<text x="23.9" y="252.5">B7</text>
<text x="23.9" y="256">B6</text>
<text x="29.5" y="254.2">DN2</text>
<text x="29.5" y="257.8">DP2</text>
<text x="42.9" y="254.2">SBU1</text>
<text x="53.1" y="252.5">A8</text>
<text x="23.9" y="259.5">B5</text>
<text x="29.5" y="261.3">CC2</text>
<text x="42.8" y="261.3">VBUS</text>
<text x="53.1" y="259.5">B4A9</text>
</g>
<g font-size="3.2" fill="#f00">
<text x="208.3" y="28.5">44</text>
<text x="68.4" y="32">2</text>
<text x="71.9" y="33.8">UVcc</text>
<text x="198.1" y="30.2">AVCC</text>
<text x="200.2" y="65.5">VCC</text>
<text x="208.3" y="63.7">34</text>
<text x="66.3" y="74.3">14</text>
<text x="71.9" y="76.1">VCC</text>
<text x="198.1" y="100.8">AVCC</text>
<text x="208.3" y="99">24</text>
<text x="313.5" y="106.1">1</text>
<text x="317" y="107.8">VCC</text>
</g>
<g font-size="3.2">
<text x="199.6" y="33.8">GND</text>
<text x="208.3" y="32">43</text>
<text x="68.4" y="42.6">5</text>
<text x="71.9" y="44.3">UGnd</text>
<text x="199.6" y="62">GND</text>
<text x="208.3" y="60.2">35</text>
<text x="66.3" y="77.9">15</text>
<text x="71.9" y="79.6">GND</text>
<text x="199.6" y="104.3">GND</text>
<text x="208.3" y="102.6">23</text>
<text x="313.5" y="109.6">2</text>
<text x="317" y="111.4">GND</text>
<text x="257.5" y="181.6">1</text>
<text x="257.5" y="185.1">3</text>
<text x="266.1" y="181.6">2</text>
<text x="266.1" y="185.1">4</text>
<text x="257.5" y="188.6">5</text>
<text x="266.1" y="188.6">6</text>
<text x="24" y="234.8">13</text>
<text x="24" y="238.4">14</text>
<text x="29.5" y="236.6">GND</text>
<text x="44.3" y="236.6">GND</text>
<text x="53.1" y="234.8">A1B12</text>
<text x="24" y="241.9">15</text>
<text x="24" y="245.4">16</text>
<text x="29.5" y="240.1">GND</text>
<text x="29.5" y="243.7">GND</text>
<text x="146" y="243.7">1</text>
<text x="149.5" y="245.4">VSS</text>
<text x="29.5" y="247.2">GND</text>
<text x="44.3" y="257.8">GND</text>
<text x="53.1" y="256">B1A12</text>
</g>
<g font-size="1.8">
<text x="23.3" y="75.4">GND</text>
<text x="29" y="75.4">OUT</text>
<text x="23.6" y="86.7">OE#</text>
<text x="29.1" y="86.7">GND</text>
</g>
</svg>
